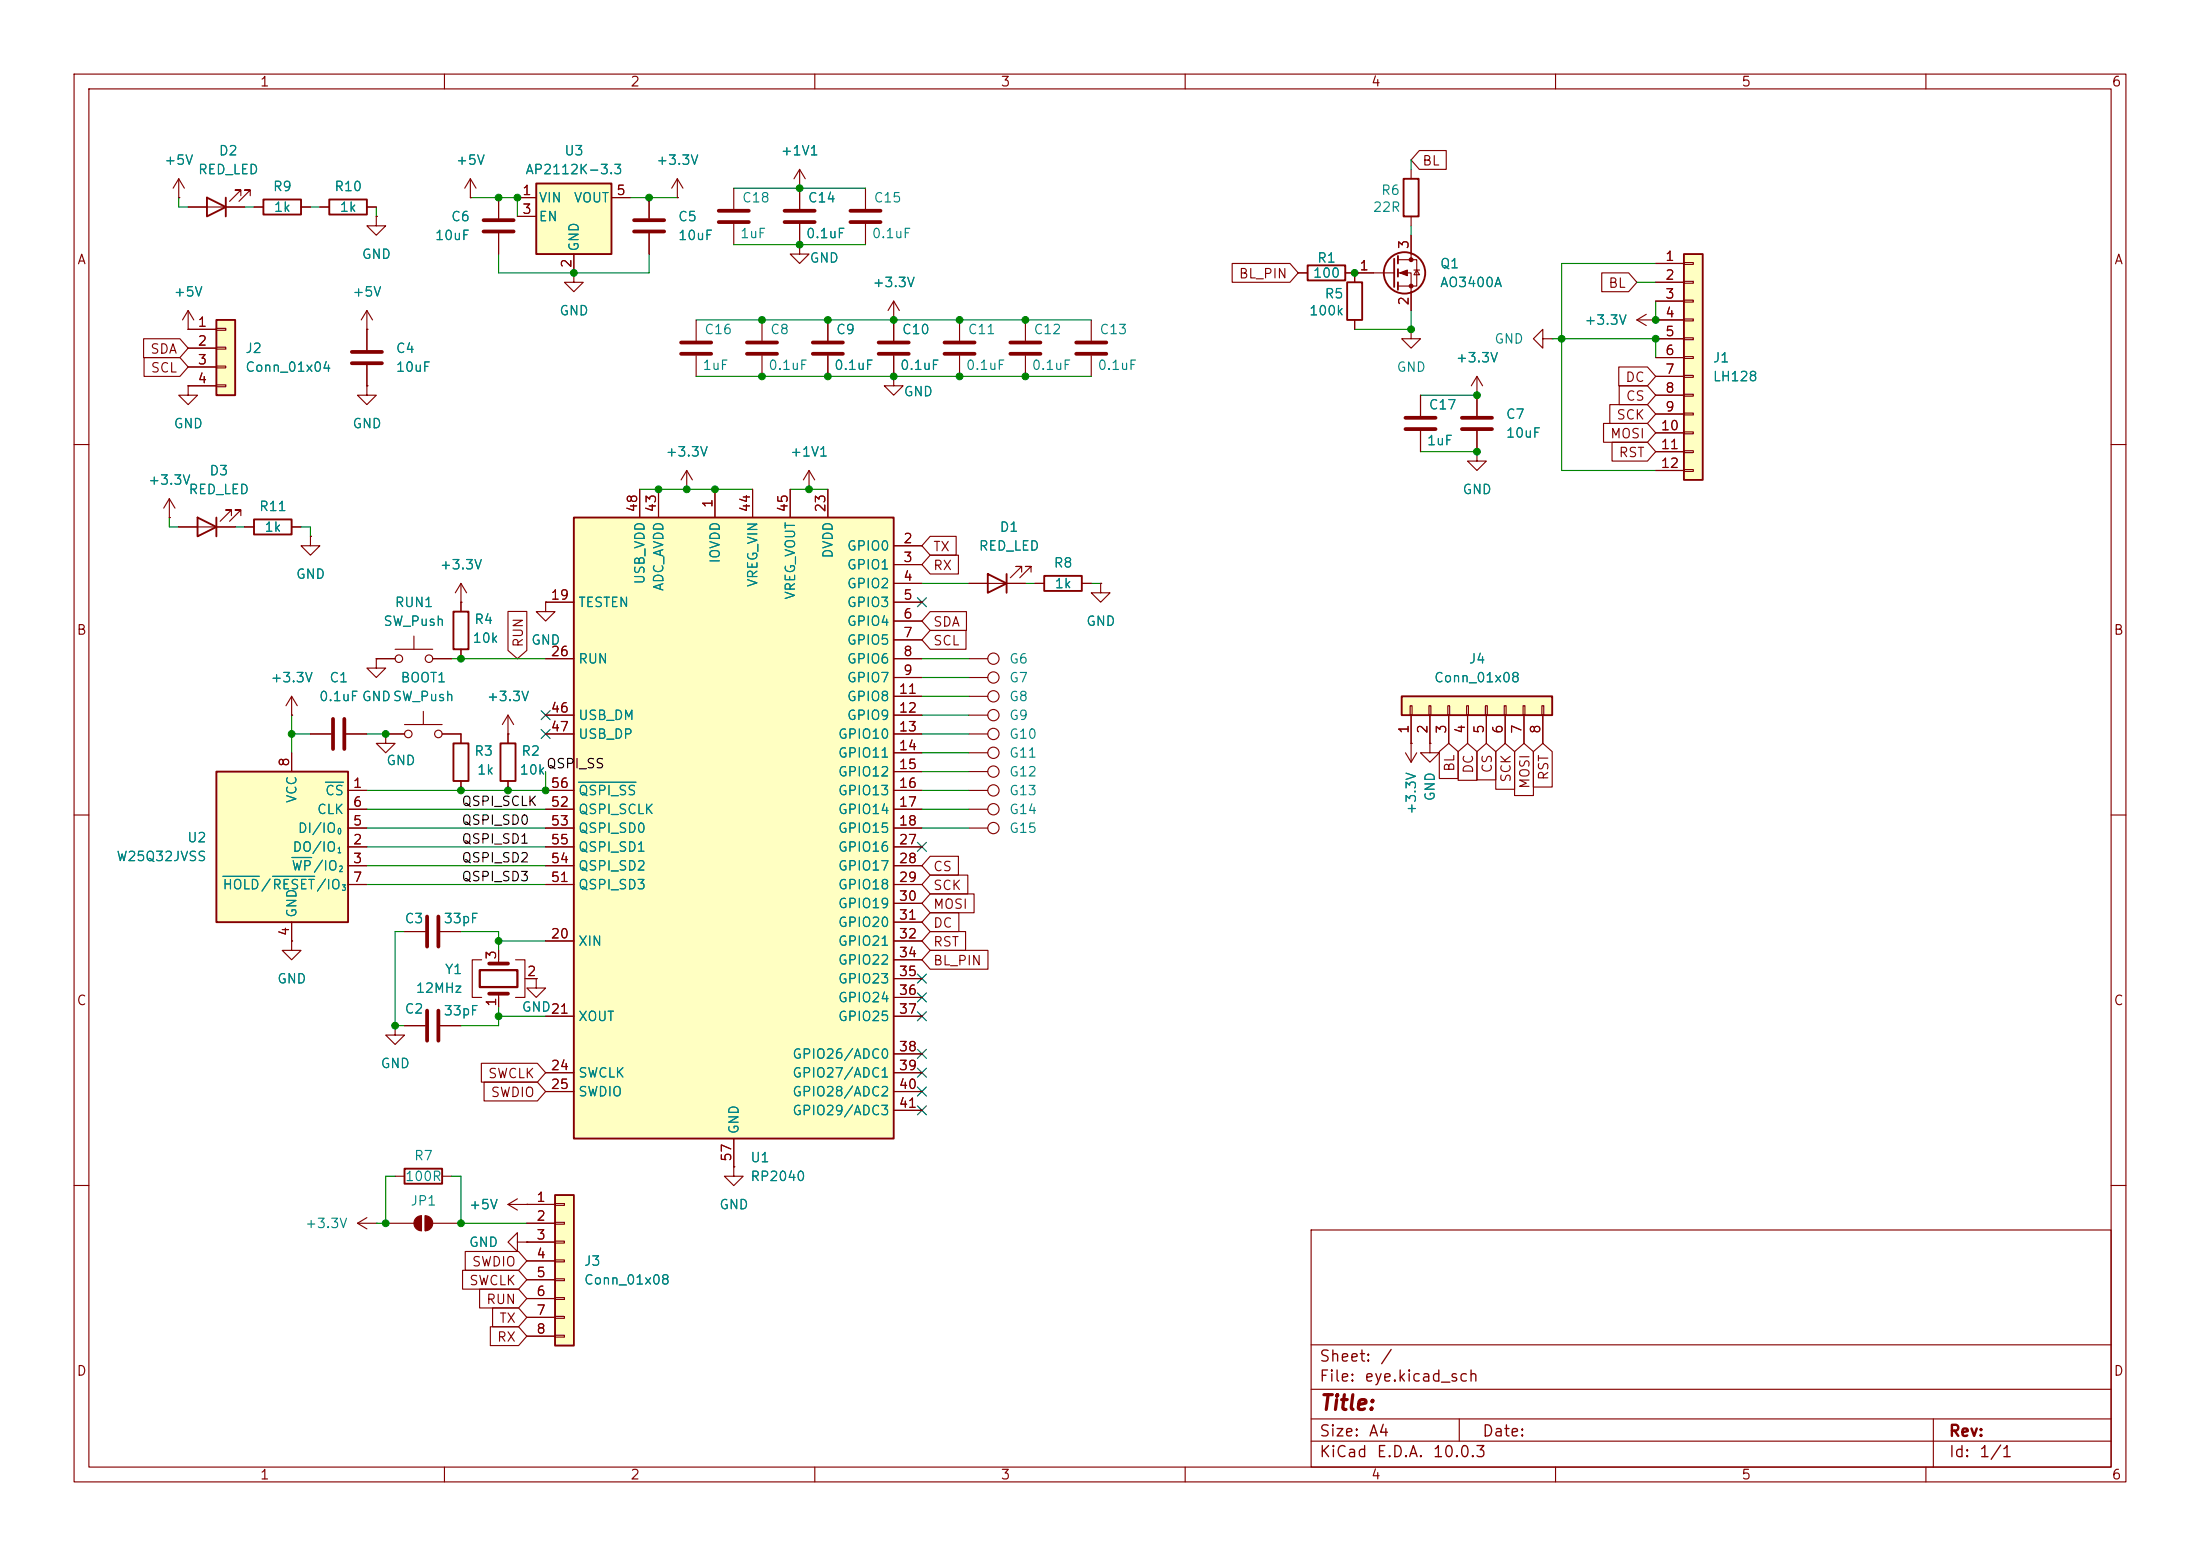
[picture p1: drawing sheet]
<svg xmlns="http://www.w3.org/2000/svg" width="297mm" height="210mm" viewBox="0 0 297 210" stroke-linecap="round" stroke-linejoin="round" font-family="sans-serif">
<g fill="none" stroke="#840000" stroke-width=".15">
<path d="M10 10h277v190h-277zM12 12h273v186h-273zM60 10v2M110 10v2M160 10v2M210 10v2M260 10v2M175.3 36.8h1.2M181.6 36.8h1.3v1.3M190.5 22.9v1.2M190.5 29.2v1.3M138.4 43.2v2.8"/>
<path d="M138.4 48v2.8M147.3 43.2v2.8M147.3 48v2.8M182.9 43.2v1.3M10 60h2M130.8 78.7h7.6M137.9 77.2v-.7h-.7h.7l-1.5 1.5M139.2 77.2v-.7h-.8h.8l-1.5 1.5M139.7 78.7h1.3M146 78.7h1.3M148.6 78.7v1.3h1.3l-1.3 1.3-1.3-1.3h1.3M148.6 78.7h.1"/>
<path d="M285 60h2M10 110h2M285 110h2M54.6 125.7h2.8M59.4 125.7h2.8M10 160h2M177 166h108v32h-108zM285 160h2M60 198v2M110 198v2M160 198v2M177 194.5h108"/>
<path d="M177 191.5h108M177 187.5h108M177 181.5h108M197 191.5v3M210 198v2M260 198v2M261 191.5v6.5"/>
</g>
<path d="M176.5 35.8h5.1v2h-5.1zM181.9 38.1h2v5.1h-2zM189.5 24.1h2v5.1h-2zM133.3 77.5l2.6 1.2-2.6 1.3zM135.9 77.5v2.5M141 77.7h5v2.1h-5z" fill="none" stroke="#840000" stroke-width=".25"/>
<path d="M136.4 47.8h4.1M136.4 46.2h4.1M145.3 47.8h4.1M145.3 46.2h4.1M57.7 123.7v4.1M59.2 123.7v4.1" fill="none" stroke="#840000" stroke-width=".51"/>
<path d="M29.2 104.1h17.8v20.4h-17.8z" fill="#ffffc2"/>
<path d="M29.2 104.1h17.8v20.4h-17.8zM54.6 157.7h5.1v2.1h-5.1z" fill="none" stroke="#840000" stroke-width=".25"/>
<g fill="none" stroke="#840000" stroke-width=".15">
<path d="M73.7 81.3v1.3h1.2l-1.2 1.2-1.3-1.2h1.3M73.7 81.3h.1M130.8 99.1h2.5M39.4 101.6v2.5M47 106.7h2.5M47 114.3h2.5M47 116.8h2.5M47 111.8h2.5M47 109.2h2.5M47 119.4h2.5M130.8 106.7h2.5M130.8 111.8h2.5"/>
<path d="M130.8 109.2h2.5M130.8 104.1h2.5M130.8 101.6h2.5M39.4 127v1.3h1.2l-1.2 1.2-1.3-1.2h1.3M39.4 127h.1M39.4 124.5v2.5M53.3 138.4v1.3h1.3l-1.3 1.3-1.2-1.3h1.2M53.3 138.4h.1M54.6 138.4h2.8M59.4 138.4h2.8M65 129.5h-1.2v5.1h1.2M67.3 128.3v1.7"/>
<path d="M67.3 134.1v1.8M69.6 129.5h1.3v5.1h-1.3M70.9 132.1h1.5M72.4 132.1v1.3h1.3l-1.3 1.2-1.3-1.2h1.3M72.4 132.1h.1M53.3 158.8h1.3M59.7 158.8h1.3M99.1 157.5v1.3h1.2l-1.2 1.2-1.3-1.2h1.3M99.1 157.5h.1M52.1 165.1h3.8M56.9 164.1v2M57.4 164.1v2"/>
<path d="M58.4 165.1h3.8"/>
<circle cx="134.1" cy="99.1" r=".76"/>
<circle cx="134.1" cy="111.8" r=".76"/>
<circle cx="134.1" cy="101.6" r=".76"/>
<circle cx="134.1" cy="104.1" r=".76"/>
<circle cx="134.1" cy="109.2" r=".76"/>
<circle cx="134.1" cy="106.7" r=".76"/>
</g>
<path d="M30.1 118.3h4.9M36.8 118.3h5.7M39.4 115.7h2.7M43.9 105.6h2.5" fill="none" stroke="#008484" stroke-width=".15"/>
<path d="M57.7 136.4v4.1M59.2 136.4v4.1M66 134.1h2.6M66 130h2.6" fill="none" stroke="#840000" stroke-width=".51"/>
<path d="M64.8 130.9h5v2.3h-5z" fill="none" stroke="#840000" stroke-width=".3"/>
<g fill="#840000" stroke="#840000" stroke-width=".15">
<path d="M56.2 164.4l.3-.3h.4v2a1.02 1.02 0 0 1-.9-.6 1.02 1.02 0 0 1 .2-1.1z"/>
<path d="M57.4 164.1a1.02 1.02 0 0 1 1 1 1.02 1.02 0 0 1-1 1z"/>
</g>
<path d="M77.5 69.9h43.1v83.8h-43.1z" fill="#ffffc2"/>
<path d="M77.5 69.9h43.1v83.8h-43.1zM61.2 100.3h2v5.1h-2zM67.6 100.3h2v5.1h-2z" fill="none" stroke="#840000" stroke-width=".25"/>
<g fill="none" stroke="#840000" stroke-width=".15">
<path d="M25.4 52.1v1.2h1.3l-1.3 1.3-1.3-1.3h1.3M25.4 52.1h.1M49.5 52.1v1.2h1.3l-1.3 1.3-1.2-1.3h1.2M49.5 52.1h.1M49.5 44.5h.1M49.5 41.9l-.7 1.3M49.5 41.9l.8 1.3M49.5 41.9v5.3M49.5 49.3v2.8M86.4 66v3.9M88.9 66v3.9M96.5 66v3.9"/>
<path d="M101.6 66v3.9M106.7 66v3.9M109.2 66h.1M109.2 63.5l-.7 1.3M109.2 63.5l.8 1.3M109.2 63.5v2.5M111.8 66v3.9M120.6 73.7h3.9M120.6 76.2h3.9M120.6 78.7h3.9M39.4 96.5h.1M39.4 94l-.8 1.3"/>
<path d="M39.4 94l.7 1.3M39.4 94v2.5M50.8 88.9v1.3h1.3l-1.3 1.2-1.3-1.2h1.3M50.8 88.9h.1M52.1 99.1v1.2h1.2l-1.2 1.3-1.3-1.3h1.3M52.1 99.1h.1M52.1 99.1h2.5M54.6 97.8h5.1M57.1 96v1.8M59.7 99.1h2.5v1.2M68.6 99.1h.1M68.6 96.5l-.8 1.3"/>
<path d="M68.6 96.5l.7 1.3M68.6 96.5v3.8M73.7 81.3h3.8M73.7 88.9h3.8M73.7 96.5h3.8M73.7 99.1h3.8M120.6 81.3h3.9M120.6 83.8h3.9M120.6 86.4h3.9M120.6 88.9h3.9M120.6 91.4h3.9M120.6 94h3.9"/>
<path d="M120.6 96.5h3.9M120.6 99.1h3.9M62.2 105.4v1.3M68.6 105.4v1.3M73.7 106.7h3.8M73.7 109.2h3.8M73.7 111.8h3.8M73.7 114.3h3.8M73.7 116.8h3.8M73.7 119.4h3.8M120.6 101.6h3.9M120.6 104.1h3.9"/>
<path d="M120.6 106.7h3.9M120.6 109.2h3.9M120.6 111.8h3.9M120.6 114.3h3.9M120.6 116.8h3.9M120.6 119.4h3.9M73.7 127h3.8M73.7 137.2h3.8M120.6 127h3.9M120.6 137.2h3.9M120.6 121.9h3.9M120.6 124.5h3.9"/>
<path d="M120.6 129.5h3.9M120.6 132.1h3.9M120.6 134.6h3.9M73.7 144.8h3.8M73.7 147.3h3.8M99.1 153.7v3.8M120.6 144.8h3.9M120.6 147.3h3.9M120.6 142.2h3.9M120.6 149.9h3.9M48.3 165.1l1.2 .8M48.3 165.1h2.5"/>
<path d="M49.5 164.3l-1.2 .8M50.8 165.1h.1"/>
<circle cx="55.1" cy="99.1" r=".51"/>
<circle cx="59.2" cy="99.1" r=".51"/>
</g>
<path d="M78.1 105.6h7.8" fill="none" stroke="#008484" stroke-width=".15"/>
<path d="M47.5 49h4.1M47.5 47.5h4.1" fill="none" stroke="#840000" stroke-width=".51"/>
<path d="M29.2 43.2h2.5v10.1h-2.5z" fill="#ffffc2"/>
<path d="M27.9 26.7l2.6 1.2-2.6 1.3zM30.5 26.7v2.5M35.6 26.9h5v2.1h-5zM44.4 26.9h5.1v2.1h-5.1zM29.2 43.2h2.5v10.1h-2.5zM26.7 69.9l2.5 1.2-2.5 1.3zM29.2 69.9v2.5M34.3 70.1h5.1v2h-5.1zM61.2 82.6h2v5h-2z" fill="none" stroke="#840000" stroke-width=".25"/>
<g fill="none" stroke="#840000" stroke-width=".15">
<path d="M24.1 26.7h.1M24.1 24.1l-.7 1.3M24.1 24.1l.8 1.3M24.1 24.1v2.6M25.4 27.9h7.6M32.5 26.4v-.7h-.8h.8l-1.5 1.5M33.8 26.4v-.7h-.8h.8l-1.5 1.5M34.3 27.9h1.3M40.6 27.9h1.3M43.2 27.9h1.2M49.5 27.9h1.3M50.8 29.2v1.3h1.3l-1.3 1.3-1.3-1.3h1.3"/>
<path d="M50.8 29.2h.1M63.5 26.7h.1M63.5 24.1l-.8 1.3M63.5 24.1l.8 1.3M63.5 24.1v2.6M67.3 26.7v2.8M67.3 31.5v2.8M25.4 44.5h.1M25.4 44.5h3.8M25.4 47h3.8M25.4 49.5h3.8M25.4 52.1h3.8"/>
<path d="M25.4 41.9l-.8 1.3M25.4 41.9l.8 1.3M25.4 41.9v2.6M29.2 44.3h1.3v.3h-1.3zM29.2 46.9h1.3v.2h-1.3zM29.2 49.4h1.3v.3h-1.3zM29.2 51.9h1.3v.3h-1.3zM120.6 50.8v1.3h1.3l-1.3 1.2-1.2-1.2h1.2M120.6 50.8h.1M120.6 43.2v2.8M120.6 48v2.8M129.5 43.2v2.8"/>
<path d="M129.5 48v2.8M22.9 69.9h.1M22.9 67.3l-.8 1.3M22.9 67.3l.7 1.3M22.9 67.3v2.6M24.1 71.1h7.6M31.2 69.6v-.8h-.7h.7l-1.5 1.6M32.5 69.6v-.8h-.8h.8l-1.5 1.6M33 71.1h1.3M39.4 71.1h1.2M41.9 72.4v1.3h1.3l-1.3 1.2-1.3-1.2h1.3M41.9 72.4h.1"/>
<path d="M62.2 78.7l-.7 1.3M62.2 78.7l.8 1.3M62.2 78.7v3.9M92.7 66h.1M92.7 63.5l-.8 1.3M92.7 63.5l.8 1.3M92.7 63.5v2.5M41.9 99.1h2.8M46.7 99.1h2.8M50.8 88.9h2.5M53.3 87.6h5.1M55.9 85.9v1.7"/>
<path d="M58.4 88.9h2.6M62.2 81.3h.1M62.2 87.6v1.3M130.8 88.9h2.5M130.8 94h2.5M130.8 91.4h2.5M130.8 96.5h2.5"/>
<circle cx="53.8" cy="88.9" r=".51"/>
<circle cx="57.9" cy="88.9" r=".51"/>
<circle cx="134.1" cy="88.9" r=".76"/>
<circle cx="134.1" cy="91.4" r=".76"/>
<circle cx="134.1" cy="96.5" r=".76"/>
<circle cx="134.1" cy="94" r=".76"/>
</g>
<path d="M65.3 31.2h4M65.3 29.7h4M118.6 47.8h4.1M118.6 46.2h4.1M127.5 47.8h4.1M127.5 46.2h4.1M45 97v4.1M46.5 97v4.1" fill="none" stroke="#840000" stroke-width=".51"/>
<path d="M74.9 161.3h2.6v20.3h-2.6z" fill="#ffffc2"/>
<path d="M74.9 161.3h2.6v20.3h-2.6z" fill="none" stroke="#840000" stroke-width=".25"/>
<g fill="none" stroke="#840000" stroke-width=".15">
<path d="M77.5 36.8v1.3h1.2l-1.2 1.3-1.3-1.3h1.3M77.5 36.8h.1M99.1 25.4v2.8M99.1 30.2v2.8M68.6 162.6h6.3M68.6 162.6l1.2 .7M69.8 167.6v-1.2l-1.2 1.2 1.2 1.3v-1.3h1.3M69.8 161.8l-1.2 .8M71.1 167.6h.1M71.1 162.6h.1M71.1 165.1h3.8M71.1 167.6h3.8"/>
<path d="M71.1 170.2h3.8M71.1 172.7h3.8M71.1 175.3h3.8M71.1 177.8h3.8M74.9 162.4h1.3v.3h-1.3zM74.9 165h1.3v.2h-1.3zM74.9 167.5h1.3v.3h-1.3zM74.9 170.1h1.3v.2h-1.3zM74.9 172.6h1.3v.2h-1.3zM74.9 175.1h1.3v.3h-1.3zM74.9 177.7h1.3v.2h-1.3zM71.1 180.3h3.8"/>
<path d="M74.9 180.2h1.3v.3h-1.3z"/>
</g>
<path d="M97 30h4.1M97 28.4h4.1" fill="none" stroke="#840000" stroke-width=".51"/>
<path d="M227.3 34.3h2.6v30.5h-2.6z" fill="#ffffc2"/>
<g fill="none" stroke="#840000" stroke-width=".25">
<path d="M188.2 34.9v3.8M188.7 34.5v1.1M188.7 36.3v1M188.7 38.1v1M227.3 34.3h2.6v30.5h-2.6z"/>
<circle cx="189.6" cy="36.8" r="2.79"/>
</g>
<g fill="none" stroke="#840000" stroke-width=".15">
<path d="M87.6 26.7v2.8M87.6 31.5v2.8M91.4 26.7h.1M91.4 24.1l-.7 1.3M91.4 24.1l.8 1.3M91.4 24.1v2.6M107.9 25.4h.1M107.9 33v1.3h1.3l-1.3 1.3-1.2-1.3h1.2M107.9 33h.1M107.9 22.9l-.7 1.2M107.9 22.9l.8 1.2M107.9 22.9v5.3"/>
<path d="M107.9 30.2v2.8M116.8 25.4v2.8M116.8 30.2v2.8M182.9 36.8h5.3M188.7 35.1h2.6v3.5h-2.6M188.7 36.8h1.8v5.1M190.5 31.8v3.3M190.9 36.4h.7M191.3 36.4l.3 .7h-.7zM223.5 35.6h3.8M223.5 38.1h3.8M227.3 35.4h1.3v.3h-1.3z"/>
<path d="M227.3 38h1.3v.2h-1.3zM94 43.2v2.8M94 48v2.8M102.9 43.2v2.8M102.9 48v2.8M111.8 43.2v2.8M111.8 48v2.8M190.5 44.5v1.2h1.3l-1.3 1.3-1.3-1.3h1.3M190.5 44.5h.1M191.8 53.3v2.8M191.8 58.2v2.8M199.4 53.3h.1"/>
<path d="M199.4 50.8l-.8 1.3M199.4 50.8l.8 1.3M199.4 50.8v5.3M199.4 58.2v2.8M221 43.2h6.3M221 43.2l1.2 .7M222.2 42.4l-1.2 .8M223.5 43.2h.1M223.5 40.6h3.8M223.5 45.7h3.8M223.5 48.3h3.8M223.5 50.8h3.8"/>
<path d="M223.5 53.3h3.8M223.5 55.9h3.8M223.5 58.4h3.8M227.3 40.5h1.3v.3h-1.3zM227.3 43.1h1.3v.2h-1.3zM227.3 45.6h1.3v.2h-1.3zM227.3 48.1h1.3v.3h-1.3zM227.3 50.7h1.3v.2h-1.3zM227.3 53.2h1.3v.3h-1.3zM227.3 55.8h1.3v.2h-1.3zM227.3 58.3h1.3v.2h-1.3zM223.5 61h3.8"/>
<path d="M223.5 63.5h3.8M227.3 60.8h1.3v.3h-1.3zM227.3 63.4h1.3v.2h-1.3zM189.7 101.6l.8 1.3M190.5 100.3h.1M190.5 100.3v2.6M191.3 101.6l-.8 1.3M193 100.3v1.3h1.3l-1.3 1.3-1.2-1.3h1.2M193 100.3h.1"/>
</g>
<g fill="none" stroke="#840000" stroke-width=".51">
<path d="M85.6 31.2h4.1M85.6 29.7h4.1M105.9 30h4.1M105.9 28.4h4.1M114.8 30h4.1M114.8 28.4h4.1M91.9 47.8h4.1M91.9 46.2h4.1M100.8 47.8h4.1M100.8 46.2h4.1M109.7 47.8h4.1M109.7 46.2h4.1"/>
<path d="M189.7 57.9h4.1M189.7 56.4h4.1M197.4 57.9h4M197.4 56.4h4"/>
</g>
<g fill="#840000" stroke="#840000" stroke-width=".15">
<path d="M189 36.8l1-.4v.8z"/>
<circle cx="190.5" cy="35.1" r=".25"/>
<circle cx="190.5" cy="38.6" r=".25"/>
</g>
<path d="M189.2 94h20.3v2.5h-20.3z" fill="#ffffc2"/>
<path d="M189.2 94h20.3v2.5h-20.3z" fill="none" stroke="#840000" stroke-width=".25"/>
<g fill="none" stroke="#840000" stroke-width=".15">
<path d="M120.6 43.2h.1M120.6 40.6l-.7 1.3M120.6 40.6l.8 1.3M120.6 40.6v2.6M190.4 95.3h.2v1.2h-.2zM190.5 96.5v3.8M192.9 95.3h.3v1.2h-.3zM193 96.5v3.8M195.5 95.3h.2v1.2h-.2zM195.6 96.5v3.8M198 95.3h.2v1.2h-.2zM198.1 96.5v3.8"/>
<path d="M200.5 95.3h.3v1.2h-.3zM200.7 96.5v3.8M203.1 95.3h.2v1.2h-.2zM203.2 96.5v3.8M205.6 95.3h.3v1.2h-.3zM205.7 96.5v3.8M208.2 95.3h.2v1.2h-.2zM208.3 96.5v3.8"/>
</g>
<path d="M72.4 24.8h10.1v9.5h-10.1z" fill="#ffffc2"/>
<path d="M72.4 24.8h10.1v9.5h-10.1z" fill="none" stroke="#840000" stroke-width=".25"/>
<g fill="none" stroke="#840000" stroke-width=".15">
<path d="M24.1 26.7h.1M25.4 27.9h2.5M30.5 27.9h2.5M34.3 27.9h1.3M40.6 27.9h1.3M43.2 27.9h1.2M49.5 27.9h1.3M50.8 29.2h.1M63.5 26.7h.1M67.3 26.7v2.8M67.3 31.5v2.8M69.8 26.7h2.6"/>
<path d="M69.8 29.2h2.6M77.5 36.8h.1M77.5 34.3v2.5M82.5 26.7h2.6M87.6 26.7v2.8M87.6 31.5v2.8M91.4 26.7h.1M107.9 25.4h.1M107.9 33h.1M107.9 25.4v2.8M107.9 30.2v2.8M166.3 35.6h7.8l1.2 1.2-1.2 1.3h-7.8z"/>
<path d="M175.3 36.8h1.2M181.6 36.8h3.8M182.9 36.8v1.3M190.5 31.8v2.5M190.5 39.4v2.5M191.6 20.3h3.6v2.6h-3.6l-1.1-1.3zM216.2 36.8h3.7l1.1 1.3-1.1 1.3h-3.7zM223.5 35.6h3.8M223.5 38.1h3.8M19.4 45.7h4.9l1.1 1.3-1.1 1.3h-4.9zM19.4 48.3h4.9l1.1 1.2-1.1 1.3h-4.9zM25.4 44.5h.1"/>
<path d="M25.4 52.1h.1M25.4 44.5h3.8M25.4 47h3.8M25.4 49.5h3.8M25.4 52.1h3.8M49.5 52.1h.1M49.5 44.5h.1M49.5 44.5v2.7M49.5 49.3v2.8M111.8 43.2v2.8M111.8 48v2.8M120.6 43.2h.1"/>
<path d="M120.6 50.8h.1M120.6 43.2v2.8M120.6 48v2.8M182.9 43.2v1.3M191.8 53.3v2.8M191.8 58.2v2.8M199.4 53.3h.1M199.4 53.3v2.8M199.4 58.2v2.8M208.3 45.7v-1.2l-1.3 1.2 1.3 1.3v-1.3h1.2M209.5 45.7h.1M216.5 57.1h5.9l1.1 1.3-1.1 1.3h-5.9z"/>
<path d="M217.3 54.6h5.1l1.1 1.3-1.1 1.3h-5.1zM217.6 59.7h4.8l1.1 1.3-1.1 1.2h-4.8zM218.5 49.5h3.9l1.1 1.3-1.1 1.3h-3.9zM218.6 52.1h3.8l1.1 1.2-1.1 1.3h-3.8zM223.5 43.2h.1M223.5 40.6h3.8M223.5 43.2h3.8M223.5 45.7h3.8M223.5 48.3h3.8M223.5 50.8h3.8M223.5 53.3h3.8M223.5 55.9h3.8"/>
<path d="M223.5 58.4h3.8M22.9 69.9h.1M24.1 71.1h2.6M29.2 71.1h2.5M33 71.1h1.3M39.4 71.1h1.2M41.9 72.4h.1M86.4 66v3.9M88.9 66v3.9M92.7 66h.1M96.5 66v3.9M101.6 66v3.9"/>
<path d="M106.7 66v3.9M109.2 66h.1M111.8 66v3.9M120.6 73.7h3.9M120.6 76.2h3.9M120.6 78.7h3.9M125.6 74.9h3.8v2.6h-3.8l-1.1-1.3zM125.6 72.4h3.5v2.5h-3.5l-1.1-1.2zM130.8 78.7h2.5M135.9 78.7h2.5M139.7 78.7h1.3M146 78.7h1.3"/>
<path d="M148.6 78.7h.1M199.4 61v1.2h1.3l-1.3 1.3-1.3-1.3h1.3M199.4 61h.1M223.5 61h3.8M223.5 63.5h3.8M39.4 96.5h.1M41.9 99.1h2.8M46.7 99.1h2.8M50.8 88.9h.1M50.8 88.9h2.5M52.1 99.1h.1M52.1 99.1h2.5"/>
<path d="M58.4 88.9h2.6M59.7 99.1h2.5v1.2M62.2 81.3h.1M62.2 81.3v1.3M62.2 87.6v1.3M68.6 82.5h2.5v5.3l-1.3 1.1-1.2-1.1zM68.6 99.1h.1M68.6 99.1v1.2M73.7 81.3h.1M73.7 81.3h3.8M73.7 88.9h3.8M73.7 96.5h3.8"/>
<path d="M73.7 99.1h3.8M120.6 81.3h3.9M120.6 83.8h3.9M120.6 86.4h3.9M120.6 88.9h3.9M120.6 91.4h3.9M120.6 94h3.9M120.6 96.5h3.9M120.6 99.1h3.9M125.6 82.5h4.9v2.6h-4.9l-1.1-1.3zM125.6 85.1h4.8v2.5h-4.8l-1.1-1.2zM190.5 96.5v3.8"/>
<path d="M193 96.5v3.8M195.6 96.5v3.8M198.1 96.5v3.8M200.7 96.5v3.8M203.2 96.5v3.8M205.7 96.5v3.8M208.3 96.5v3.8M39.4 101.6v2.5M47 106.7h2.5M47 109.2h2.5M47 111.8h2.5M47 114.3h2.5"/>
<path d="M47 116.8h2.5M47 119.4h2.5M62.2 105.4v1.3M68.6 105.4v1.3M73.7 106.7h3.8M73.7 109.2h3.8M73.7 111.8h3.8M73.7 114.3h3.8M73.7 116.8h3.8M73.7 119.4h3.8M120.6 101.6h3.9M120.6 104.1h3.9"/>
<path d="M120.6 106.7h3.9M120.6 109.2h3.9M120.6 111.8h3.9M120.6 114.3h3.9M120.6 116.8h3.9M120.6 119.4h3.9M125.6 115.6h3.8v2.5h-3.8l-1.1-1.3zM125.6 118.1h5.1v2.6h-5.1l-1.1-1.3zM190.5 100.3h.1M193 100.3h.1M194.3 101.4l1.3-1.1 1.3 1.1v3.7h-2.6zM196.8 101.4l1.3-1.1 1.3 1.1v3.9h-2.6z"/>
<path d="M199.4 101.4l1.3-1.1 1.2 1.1v3.9h-2.5zM201.9 101.4l1.3-1.1 1.3 1.1v5.1h-2.6zM204.5 101.4l1.2-1.1 1.3 1.1v6h-2.5zM207 101.4l1.3-1.1 1.3 1.1v4.8h-2.6zM39.4 127h.1M39.4 124.5v2.5M53.3 138.4h.1M54.6 125.7h2.8M54.6 138.4h2.8M59.4 125.7h2.8M59.4 138.4h2.8M67.3 128.3v1.2"/>
<path d="M67.3 134.6v1.3M71.1 132.1h1.3M72.4 132.1h.1M73.7 127h3.8M73.7 137.2h3.8M120.6 127h3.9M120.6 137.2h3.9M120.6 121.9h3.9M120.6 124.5h3.9M120.6 129.5h3.9M120.6 132.1h3.9M120.6 134.6h3.9"/>
<path d="M125.6 125.7h4.8v2.6h-4.8l-1.1-1.3zM125.6 120.6h5.9v2.6h-5.9l-1.1-1.3zM125.6 123.2h3.8v2.5h-3.8l-1.1-1.2zM125.6 128.3h7.8v2.5h-7.8l-1.1-1.3zM65 143.5h7.5l1.2 1.3-1.2 1.3h-7.5zM65.3 146h7.2l1.2 1.3-1.2 1.3h-7.2zM73.7 144.8h3.8M73.7 147.3h3.8M99.1 157.5h.1M99.1 153.7v3.8M120.6 144.8h3.9M120.6 147.3h3.9"/>
<path d="M120.6 142.2h3.9M120.6 149.9h3.9M62.4 171.4h7.6l1.1 1.3-1.1 1.3h-7.6zM62.8 168.9h7.2l1.1 1.3-1.1 1.3h-7.2zM64.7 174h5.3l1.1 1.3-1.1 1.2h-5.3zM66.2 179.1h3.8l1.1 1.2-1.1 1.3h-3.8zM66.5 176.5h3.5l1.1 1.3-1.1 1.3h-3.5zM71.1 162.6h.1M71.1 167.6h.1M71.1 162.6h3.8M71.1 165.1h3.8M71.1 167.6h3.8"/>
<path d="M71.1 170.2h3.8M71.1 172.7h3.8M71.1 175.3h3.8M71.1 177.8h3.8M71.1 180.3h3.8"/>
</g>
<g fill="none" stroke="#008400" stroke-width=".15">
<path d="M24.1 26.7v1.2h1.3M33 27.9h1.3M41.9 27.9h1.3M50.8 27.9v1.3M63.5 26.7h6.3v2.5M67.3 34.3v2.5h20.3v-2.5M85.1 26.7h6.3M99.1 33h17.7M99.1 25.4h17.7M190.5 21.6v1.3M190.5 30.5v1.3M221 38.1h2.5"/>
<path d="M223.5 35.6h-12.7v27.9h12.7M94 43.2h53.3M94 50.8h53.3M190.5 41.9v2.6h-7.6M191.8 53.3h7.6M209.5 45.7h14v2.6M223.5 40.6v2.6M22.9 69.9v1.2h1.2M31.7 71.1h1.3M40.6 71.1h1.3v1.3M86.4 66h15.2M106.7 66h5.1"/>
<path d="M124.5 78.7h6.3M138.4 78.7h1.3M147.3 78.7h1.3M191.8 61h7.6M39.4 99.1h2.5M39.4 96.5v5.1M49.5 99.1h2.6M61 88.9h12.7M124.5 99.1h6.3M124.5 96.5h6.3M124.5 91.4h6.3M124.5 94h6.3"/>
<path d="M124.5 88.9h6.3M49.5 119.4h24.2M49.5 116.8h24.2M49.5 109.2h24.2M49.5 111.8h24.2M49.5 114.3h24.2M73.7 104.1v2.6h-24.2M124.5 106.7h6.3M124.5 109.2h6.3M124.5 111.8h6.3M124.5 104.1h6.3M124.5 101.6h6.3"/>
<path d="M54.6 125.7h-1.3v12.7h1.3M62.2 125.7h5.1v2.6M67.3 137.2h6.4M67.3 127h6.4M67.3 135.9v2.5h-5.1M53.3 158.8h-1.2v6.3h-1.3M61 158.8h1.2v6.3h8.9"/>
</g>
<g fill="none" stroke="#000084" stroke-width=".15">
<path d="M73.1 95.9l1.2 1.2M73.1 98.5l1.2 1.2M74.3 95.9l-1.2 1.2M74.3 98.5l-1.2 1.2M123.9 80.7l1.2 1.2M125.1 80.7l-1.2 1.2M123.9 113.7l1.2 1.2M125.1 113.7l-1.2 1.2M123.9 134l1.2 1.2M123.9 136.6l1.2 1.2M123.9 131.5l1.2 1.2M125.1 134l-1.2 1.2"/>
<path d="M125.1 136.6l-1.2 1.2M125.1 131.5l-1.2 1.2M123.9 149.3l1.2 1.2M123.9 146.7l1.2 1.2M123.9 144.2l1.2 1.2M123.9 141.6l1.2 1.2M125.1 149.3l-1.2 1.2M125.1 146.7l-1.2 1.2M125.1 144.2l-1.2 1.2M125.1 141.6l-1.2 1.2"/>
</g>
<path d="M30.1 118.3h4.9M36.8 118.3h5.7M39.4 115.7h2.7M43.9 105.6h2.5M78.1 105.6h7.8" fill="none" stroke="#008484" stroke-width=".15"/>
<g fill="#008400" stroke="#008400" stroke-width=".14">
<circle cx="210.8" cy="45.7" r=".46"/>
<circle cx="199.4" cy="61" r=".46"/>
<circle cx="199.4" cy="53.3" r=".46"/>
<circle cx="223.5" cy="43.2" r=".46"/>
<circle cx="223.5" cy="45.7" r=".46"/>
<circle cx="87.6" cy="26.7" r=".46"/>
<circle cx="67.3" cy="26.7" r=".46"/>
<circle cx="69.8" cy="26.7" r=".46"/>
<circle cx="102.9" cy="43.2" r=".46"/>
<circle cx="107.9" cy="33" r=".46"/>
<circle cx="77.5" cy="36.8" r=".46"/>
<circle cx="107.9" cy="25.4" r=".46"/>
<circle cx="62.2" cy="88.9" r=".46"/>
<circle cx="52.1" cy="99.1" r=".46"/>
<circle cx="68.6" cy="106.7" r=".46"/>
<circle cx="62.2" cy="106.7" r=".46"/>
<circle cx="73.7" cy="106.7" r=".46"/>
<circle cx="39.4" cy="99.1" r=".46"/>
<circle cx="129.5" cy="50.8" r=".46"/>
<circle cx="120.6" cy="50.8" r=".46"/>
<circle cx="120.6" cy="43.2" r=".46"/>
<circle cx="129.5" cy="43.2" r=".46"/>
<circle cx="138.4" cy="43.2" r=".46"/>
<circle cx="138.4" cy="50.8" r=".46"/>
<circle cx="182.9" cy="36.8" r=".46"/>
<circle cx="190.5" cy="44.5" r=".46"/>
<circle cx="67.3" cy="127" r=".46"/>
<circle cx="67.3" cy="137.2" r=".46"/>
<circle cx="53.3" cy="138.4" r=".46"/>
<circle cx="52.1" cy="165.1" r=".46"/>
<circle cx="62.2" cy="165.1" r=".46"/>
<circle cx="92.7" cy="66" r=".46"/>
<circle cx="88.9" cy="66" r=".46"/>
<circle cx="96.5" cy="66" r=".46"/>
<circle cx="109.2" cy="66" r=".46"/>
<circle cx="111.8" cy="50.8" r=".46"/>
<circle cx="102.9" cy="50.8" r=".46"/>
<circle cx="111.8" cy="43.2" r=".46"/>
</g>
<text font-size="2" fill="#840000" x="178" y="190.8">Title:</text>
<g font-size="1.5" fill="#840000">
<text x="178" y="184.2">Sheet:</text>
<text x="186.2" y="184.2">/</text>
<text x="178" y="186.9">File:</text>
<text x="184.1" y="186.9">eye.kicad_sch</text>
<text x="178" y="197.1">KiCad</text>
<text x="178" y="194.3">Size:</text>
<text x="184.7" y="194.3">A4</text>
<text x="185.7" y="197.1">E.D.A.</text>
<text x="193.3" y="197.1">10.0.3</text>
<text x="200" y="194.3">Date:</text>
<text x="263" y="194.3">Rev:</text>
<text x="263" y="197.1">Id:</text>
<text x="267.1" y="197.1">1/1</text>
</g>
<g font-size="1.3" fill="#840000">
<text x="35" y="12">1</text>
<text x="85" y="12">2</text>
<text x="135" y="12">3</text>
<text x="185" y="12">4</text>
<text x="235" y="12">5</text>
<text x="285" y="12">6</text>
<text x="191.9" y="22.7">BL</text>
<text x="70.4" y="26.6">1</text>
<text x="70.4" y="29.2">3</text>
<text x="83.1" y="26.6">5</text>
<text x="10.3" y="36">A</text>
<text x="190.5" y="33.7" transform="rotate(-90 190.5 33.7)">3</text>
<text x="224.7" y="35.5">1</text>
<text x="285.3" y="36">A</text>
<text x="77.4" y="36.3" transform="rotate(-90 77.4 36.3)">2</text>
<text x="167.2" y="37.9">BL_PIN</text>
<text x="183.4" y="36.8">1</text>
<text x="190.5" y="41.3" transform="rotate(-90 190.5 41.3)">2</text>
<text x="217" y="39.2">BL</text>
<text x="224.7" y="38.1">2</text>
<text x="224.7" y="40.6">3</text>
<text x="26.6" y="44.4">1</text>
<text x="26.6" y="47">2</text>
<text x="224.7" y="43.2">4</text>
<text x="224.7" y="45.7">5</text>
<text x="20.2" y="48.1">SDA</text>
<text x="20.3" y="50.6">SCL</text>
<text x="26.6" y="49.5">3</text>
<text x="26.6" y="52">4</text>
<text x="219.3" y="51.9">DC</text>
<text x="224.7" y="48.2">6</text>
<text x="224.7" y="50.8">7</text>
<text x="224.7" y="53.3">8</text>
<text x="217.3" y="59.5">MOSI</text>
<text x="218.1" y="56.9">SCK</text>
<text x="219.4" y="54.4">CS</text>
<text x="224.1" y="58.4">10</text>
<text x="224.7" y="55.9">9</text>
<text x="218.4" y="62">RST</text>
<text x="224.1" y="60.9">11</text>
<text x="224.1" y="63.5">12</text>
<text x="86.3" y="69.3" transform="rotate(-90 86.3 69.3)">48</text>
<text x="88.9" y="69.3" transform="rotate(-90 88.9 69.3)">43</text>
<text x="96.5" y="68.7" transform="rotate(-90 96.5 68.7)">1</text>
<text x="101.6" y="69.3" transform="rotate(-90 101.6 69.3)">44</text>
<text x="106.7" y="69.3" transform="rotate(-90 106.7 69.3)">45</text>
<text x="111.7" y="69.3" transform="rotate(-90 111.7 69.3)">23</text>
<text x="121.8" y="73.6">2</text>
<text x="121.8" y="76.2">3</text>
<text x="125.9" y="77.3">RX</text>
<text x="125.9" y="74.7">TX</text>
<text x="74.3" y="81.3">19</text>
<text x="121.8" y="78.7">4</text>
<text x="121.8" y="81.3">5</text>
<text x="121.8" y="83.8">6</text>
<text x="10.3" y="86">B</text>
<text x="70.9" y="87.5" transform="rotate(-90 70.9 87.5)">RUN</text>
<text x="74.3" y="88.9">26</text>
<text x="121.8" y="86.3">7</text>
<text x="121.8" y="88.9">8</text>
<text x="125.9" y="84.9">SDA</text>
<text x="125.9" y="87.4">SCL</text>
<text x="285.3" y="86">B</text>
<text x="121.2" y="94">11</text>
<text x="121.8" y="91.4">9</text>
<text x="74.3" y="96.5">46</text>
<text x="74.3" y="99">47</text>
<text x="121.2" y="96.5">12</text>
<text x="121.2" y="99">13</text>
<text x="121.2" y="101.6">14</text>
<text x="190.5" y="99.1" transform="rotate(-90 190.5 99.1)">1</text>
<text x="193" y="99.1" transform="rotate(-90 193 99.1)">2</text>
<text x="195.6" y="99.1" transform="rotate(-90 195.6 99.1)">3</text>
<text x="198.1" y="99.1" transform="rotate(-90 198.1 99.1)">4</text>
<text x="200.6" y="99.1" transform="rotate(-90 200.6 99.1)">5</text>
<text x="203.2" y="99.1" transform="rotate(-90 203.2 99.1)">6</text>
<text x="205.7" y="99.1" transform="rotate(-90 205.7 99.1)">7</text>
<text x="208.3" y="99.1" transform="rotate(-90 208.3 99.1)">8</text>
<text x="39.3" y="103.6" transform="rotate(-90 39.3 103.6)">8</text>
<text x="47.6" y="106.7">1</text>
<text x="74.3" y="106.7">56</text>
<text x="121.2" y="104.1">15</text>
<text x="121.2" y="106.7">16</text>
<text x="196.6" y="104.3" transform="rotate(-90 196.6 104.3)">BL</text>
<text x="199.2" y="104.5" transform="rotate(-90 199.2 104.5)">DC</text>
<text x="201.7" y="104.4" transform="rotate(-90 201.7 104.4)">CS</text>
<text x="204.3" y="105.7" transform="rotate(-90 204.3 105.7)">SCK</text>
<text x="206.8" y="106.6" transform="rotate(-90 206.8 106.6)">MOSI</text>
<text x="209.3" y="105.4" transform="rotate(-90 209.3 105.4)">RST</text>
<text x="47.6" y="111.7">5</text>
<text x="47.6" y="109.2">6</text>
<text x="74.3" y="109.2">52</text>
<text x="74.3" y="111.7">53</text>
<text x="121.2" y="109.2">17</text>
<text x="121.2" y="111.7">18</text>
<text x="47.6" y="114.3">2</text>
<text x="47.6" y="116.8">3</text>
<text x="47.6" y="119.4">7</text>
<text x="74.3" y="119.4">51</text>
<text x="74.3" y="116.8">54</text>
<text x="74.3" y="114.3">55</text>
<text x="121.2" y="114.3">27</text>
<text x="121.2" y="116.8">28</text>
<text x="121.2" y="119.4">29</text>
<text x="125.9" y="117.9">CS</text>
<text x="121.2" y="121.9">30</text>
<text x="121.2" y="124.4">31</text>
<text x="125.9" y="123">MOSI</text>
<text x="125.9" y="125.5">DC</text>
<text x="125.9" y="120.4">SCK</text>
<text x="39.3" y="126.4" transform="rotate(-90 39.3 126.4)">4</text>
<text x="67.3" y="129.6" transform="rotate(-90 67.3 129.6)">3</text>
<text x="74.3" y="127">20</text>
<text x="121.2" y="127">32</text>
<text x="121.2" y="129.5">34</text>
<text x="125.9" y="128.1">RST</text>
<text x="125.9" y="130.6">BL_PIN</text>
<text x="10.3" y="136">C</text>
<text x="67.3" y="136" transform="rotate(-90 67.3 136)">1</text>
<text x="71" y="132.1">2</text>
<text x="121.2" y="132.1">35</text>
<text x="121.2" y="134.6">36</text>
<text x="121.2" y="137.1">37</text>
<text x="285.3" y="136">C</text>
<text x="121.2" y="142.2">38</text>
<text x="65.8" y="145.8">SWCLK</text>
<text x="66.2" y="148.4">SWDIO</text>
<text x="74.3" y="144.8">24</text>
<text x="74.3" y="147.3">25</text>
<text x="121.2" y="144.8">39</text>
<text x="121.2" y="147.3">40</text>
<text x="121.2" y="149.8">41</text>
<text x="99" y="156.9" transform="rotate(-90 99 156.9)">57</text>
<text x="72.3" y="162.5">1</text>
<text x="72.3" y="165.1">2</text>
<text x="72.3" y="167.6">3</text>
<text x="63.3" y="173.8">SWCLK</text>
<text x="63.6" y="171.2">SWDIO</text>
<text x="72.3" y="170.2">4</text>
<text x="72.3" y="172.7">5</text>
<text x="65.6" y="176.3">RUN</text>
<text x="67.3" y="178.9">TX</text>
<text x="72.3" y="175.2">6</text>
<text x="72.3" y="177.8">7</text>
<text x="10.3" y="186">D</text>
<text x="67" y="181.4">RX</text>
<text x="72.3" y="180.3">8</text>
<text x="285.3" y="186">D</text>
<text x="35" y="200">1</text>
<text x="85" y="200">2</text>
<text x="135" y="200">3</text>
<text x="185" y="200">4</text>
<text x="235" y="200">5</text>
<text x="285" y="200">6</text>
</g>
<g font-size="1.3" fill="#008484">
<text x="22.1" y="22.6">+5V</text>
<text x="26.6" y="23.8">RED_LED</text>
<text x="29.5" y="21.3">D2</text>
<text x="61.5" y="22.6">+5V</text>
<text x="70.8" y="23.8">AP2112K-3.3</text>
<text x="76.1" y="21.3">U3</text>
<text x="88.5" y="22.6">+3.3V</text>
<text x="105.3" y="21.3">+1V1</text>
<text x="36.8" y="26.1">R9</text>
<text x="36.9" y="28.9">1k</text>
<text x="45" y="26.1">R10</text>
<text x="45.8" y="28.9">1k</text>
<text x="72.6" y="27.6">VIN</text>
<text x="77.4" y="27.6">VOUT</text>
<text x="100.1" y="27.6">C18</text>
<text x="109" y="27.6">C14</text>
<text x="117.9" y="27.6">C15</text>
<text x="185.3" y="28.9">22R</text>
<text x="186.4" y="26.6">R6</text>
<text x="48.8" y="35.3">GND</text>
<text x="58.6" y="32.7">10uF</text>
<text x="60.8" y="30.2">C6</text>
<text x="72.6" y="30.2">EN</text>
<text x="78.4" y="34" transform="rotate(-90 78.4 34)">GND</text>
<text x="91.4" y="30.2">C5</text>
<text x="91.4" y="32.7">10uF</text>
<text x="99.8" y="32.5">1uF</text>
<text x="108.7" y="32.5">0.1uF</text>
<text x="109.2" y="35.8">GND</text>
<text x="117.6" y="32.5">0.1uF</text>
<text x="177.7" y="35.8">R1</text>
<text x="23.4" y="40.3">+5V</text>
<text x="47.5" y="40.3">+5V</text>
<text x="117.7" y="39.1">+3.3V</text>
<text x="177.2" y="37.8">100</text>
<text x="178.7" y="40.6">R5</text>
<text x="194.3" y="39.1">AO3400A</text>
<text x="194.3" y="36.5">Q1</text>
<text x="33" y="48">J2</text>
<text x="53.3" y="48">C4</text>
<text x="75.4" y="42.9">GND</text>
<text x="95" y="45.4">C16</text>
<text x="103.9" y="45.4">C8</text>
<text x="112.8" y="45.4">C9</text>
<text x="121.7" y="45.4">C10</text>
<text x="130.6" y="45.4">C11</text>
<text x="139.5" y="45.4">C12</text>
<text x="148.3" y="45.4">C13</text>
<text x="176.6" y="42.9">100k</text>
<text x="201.7" y="46.7">GND</text>
<text x="213.8" y="44.2">+3.3V</text>
<text x="33" y="50.5">Conn_01x04</text>
<text x="53.3" y="50.5">10uF</text>
<text x="94.8" y="50.2">1uF</text>
<text x="103.6" y="50.2">0.1uF</text>
<text x="112.5" y="50.2">0.1uF</text>
<text x="121.4" y="50.2">0.1uF</text>
<text x="121.9" y="53.8">GND</text>
<text x="130.3" y="50.2">0.1uF</text>
<text x="139.2" y="50.2">0.1uF</text>
<text x="148.1" y="50.2">0.1uF</text>
<text x="188.5" y="50.5">GND</text>
<text x="196.4" y="49.2">+3.3V</text>
<text x="231.1" y="49.2">J1</text>
<text x="231.1" y="51.8">LH128</text>
<text x="23.4" y="58.1">GND</text>
<text x="47.5" y="58.1">GND</text>
<text x="192.8" y="55.6">C17</text>
<text x="203.2" y="56.9">C7</text>
<text x="203.2" y="59.4">10uF</text>
<text x="19.9" y="65.7">+3.3V</text>
<text x="28.2" y="64.5">D3</text>
<text x="89.8" y="61.9">+3.3V</text>
<text x="106.6" y="61.9">+1V1</text>
<text x="192.5" y="60.4">1uF</text>
<text x="25.4" y="67">RED_LED</text>
<text x="34.9" y="69.3">R11</text>
<text x="197.4" y="67">GND</text>
<text x="35.6" y="72.1">1k</text>
<text x="59.3" y="77.2">+3.3V</text>
<text x="97.5" y="76.1" transform="rotate(-90 97.5 76.1)">IOVDD</text>
<text x="112.7" y="75.5" transform="rotate(-90 112.7 75.5)">DVDD</text>
<text x="114.3" y="74.6">GPIO0</text>
<text x="114.3" y="77.2">GPIO1</text>
<text x="132.1" y="74.6">RED_LED</text>
<text x="134.9" y="72.1">D1</text>
<text x="142.2" y="76.9">R8</text>
<text x="39.9" y="78.4">GND</text>
<text x="53.2" y="82.3">RUN1</text>
<text x="78" y="82.3">TESTEN</text>
<text x="87.3" y="79" transform="rotate(-90 87.3 79)">USB_VDD</text>
<text x="89.9" y="79.9" transform="rotate(-90 89.9 79.9)">ADC_AVDD</text>
<text x="102.6" y="79.3" transform="rotate(-90 102.6 79.3)">VREG_VIN</text>
<text x="107.7" y="81" transform="rotate(-90 107.7 81)">VREG_VOUT</text>
<text x="114.3" y="79.7">GPIO2</text>
<text x="114.3" y="82.3">GPIO3</text>
<text x="142.3" y="79.7">1k</text>
<text x="51.7" y="84.8">SW_Push</text>
<text x="63.7" y="87.1">10k</text>
<text x="63.9" y="84.5">R4</text>
<text x="71.6" y="87.3">GND</text>
<text x="78" y="89.9">RUN</text>
<text x="114.3" y="84.8">GPIO4</text>
<text x="114.3" y="87.3">GPIO5</text>
<text x="114.3" y="89.9">GPIO6</text>
<text x="136.2" y="89.9">G6</text>
<text x="146.6" y="84.8">GND</text>
<text x="198.2" y="89.9">J4</text>
<text x="36.4" y="92.4">+3.3V</text>
<text x="43" y="95">0.1uF GNDSW_Push</text>
<text x="44.4" y="92.4">C1</text>
<text x="54" y="92.4">BOOT1</text>
<text x="65.6" y="95">+3.3V</text>
<text x="114.3" y="92.4">GPIO7</text>
<text x="114.3" y="95">GPIO8</text>
<text x="136.2" y="95">G8</text>
<text x="136.2" y="92.4">G7</text>
<text x="193.5" y="92.4">Conn_01x08</text>
<text x="78" y="97.5">USB_DM</text>
<text x="78" y="100">USB_DP</text>
<text x="113" y="100">GPIO10</text>
<text x="114.3" y="97.5">GPIO9</text>
<text x="136.2" y="97.5">G9</text>
<text x="136.2" y="100">G10</text>
<text x="43.8" y="107.7">CS</text>
<text x="52.1" y="103.6">GND</text>
<text x="63.9" y="102.3">R3</text>
<text x="64.3" y="104.9">1k</text>
<text x="70.1" y="104.9">10k</text>
<text x="70.3" y="102.3">R2</text>
<text x="78" y="107.7">QSPI_SS</text>
<text x="113" y="102.6">GPIO11</text>
<text x="113" y="105.1">GPIO12</text>
<text x="113" y="107.7">GPIO13</text>
<text x="136.2" y="105.1">G12</text>
<text x="136.2" y="102.6">G11</text>
<text x="136.2" y="107.7">G13</text>
<text x="40.1" y="112.7">DI/IO</text>
<text x="40.3" y="108.5" transform="rotate(-90 40.3 108.5)">VCC</text>
<text x="42.7" y="110.2">CLK</text>
<text x="78" y="110.2">QSPI_SCLK</text>
<text x="78" y="112.7">QSPI_SD0</text>
<text x="113" y="110.2">GPIO14</text>
<text x="113" y="112.7">GPIO15</text>
<text x="136.2" y="110.2">G14</text>
<text x="136.2" y="112.7">G15</text>
<text x="191.5" y="110" transform="rotate(-90 191.5 110)">+3.3V</text>
<text x="194" y="108.2" transform="rotate(-90 194 108.2)">GND</text>
<text x="15.6" y="116.5">W25Q32JVSS</text>
<text x="25.2" y="114">U2</text>
<text x="39.3" y="117.8">WP/IO</text>
<text x="39.4" y="115.3">DO/IO</text>
<text x="78" y="117.8">QSPI_SD2</text>
<text x="78" y="115.3">QSPI_SD1</text>
<text x="113" y="115.3">GPIO16</text>
<text x="113" y="117.8">GPIO17</text>
<text x="30" y="120.4">HOLD/RESET/IO</text>
<text x="40.3" y="124" transform="rotate(-90 40.3 124)">GND</text>
<text x="54.5" y="124.9">C3</text>
<text x="59.8" y="124.9">33pF</text>
<text x="78" y="120.4">QSPI_SD3</text>
<text x="113" y="120.4">GPIO18</text>
<text x="113" y="122.9">GPIO19</text>
<text x="113" y="125.4">GPIO20</text>
<text x="60" y="131.8">Y1</text>
<text x="78" y="128">XIN</text>
<text x="113" y="128">GPIO21</text>
<text x="113" y="130.5">GPIO22</text>
<text x="37.3" y="133.1">GND</text>
<text x="54.5" y="137.1">C2</text>
<text x="56" y="134.3">12MHz</text>
<text x="59.8" y="137.4">33pF</text>
<text x="70.4" y="136.9">GND21</text>
<text x="113" y="133.1">GPIO23</text>
<text x="113" y="135.6">GPIO24</text>
<text x="78" y="138.1">XOUT</text>
<text x="106.9" y="143.2">GPIO26/ADC0</text>
<text x="113" y="138.1">GPIO25</text>
<text x="51.3" y="144.5">GND</text>
<text x="78" y="145.8">SWCLK</text>
<text x="78" y="148.3">SWDIO</text>
<text x="106.9" y="145.8">GPIO27/ADC1</text>
<text x="106.9" y="148.3">GPIO28/ADC2</text>
<text x="100" y="153.2" transform="rotate(-90 100 153.2)">GND</text>
<text x="106.9" y="150.8">GPIO29/ADC3</text>
<text x="54.6" y="159.7">100R</text>
<text x="55.8" y="156.9">R7</text>
<text x="101.2" y="157.2">U1</text>
<text x="101.2" y="159.7">RP2040</text>
<text x="41.1" y="166.1">+3.3V</text>
<text x="55.3" y="163">JP1</text>
<text x="63.2" y="163.5">+5V</text>
<text x="97" y="163.5">GND</text>
<text x="63.2" y="168.6">GND</text>
<text x="78.7" y="171.2">J3</text>
<text x="78.7" y="173.7">Conn_01x08</text>
</g>
<g font-size="1.3">
<text x="73.7" y="104">QSPI_SS</text>
<text x="62.2" y="111.6">QSPI_SD0</text>
<text x="62.2" y="109.1">QSPI_SCLK</text>
<text x="62.2" y="119.3">QSPI_SD3</text>
<text x="62.2" y="114.2">QSPI_SD1</text>
<text x="62.2" y="116.7">QSPI_SD2</text>
</g>
<g font-size=".8" fill="#008484">
<text x="45.5" y="112.8">0</text>
<text x="45.5" y="115.3">1</text>
<text x="45.7" y="117.9">2</text>
<text x="46.1" y="120.4">3</text>
</g>
</svg>
